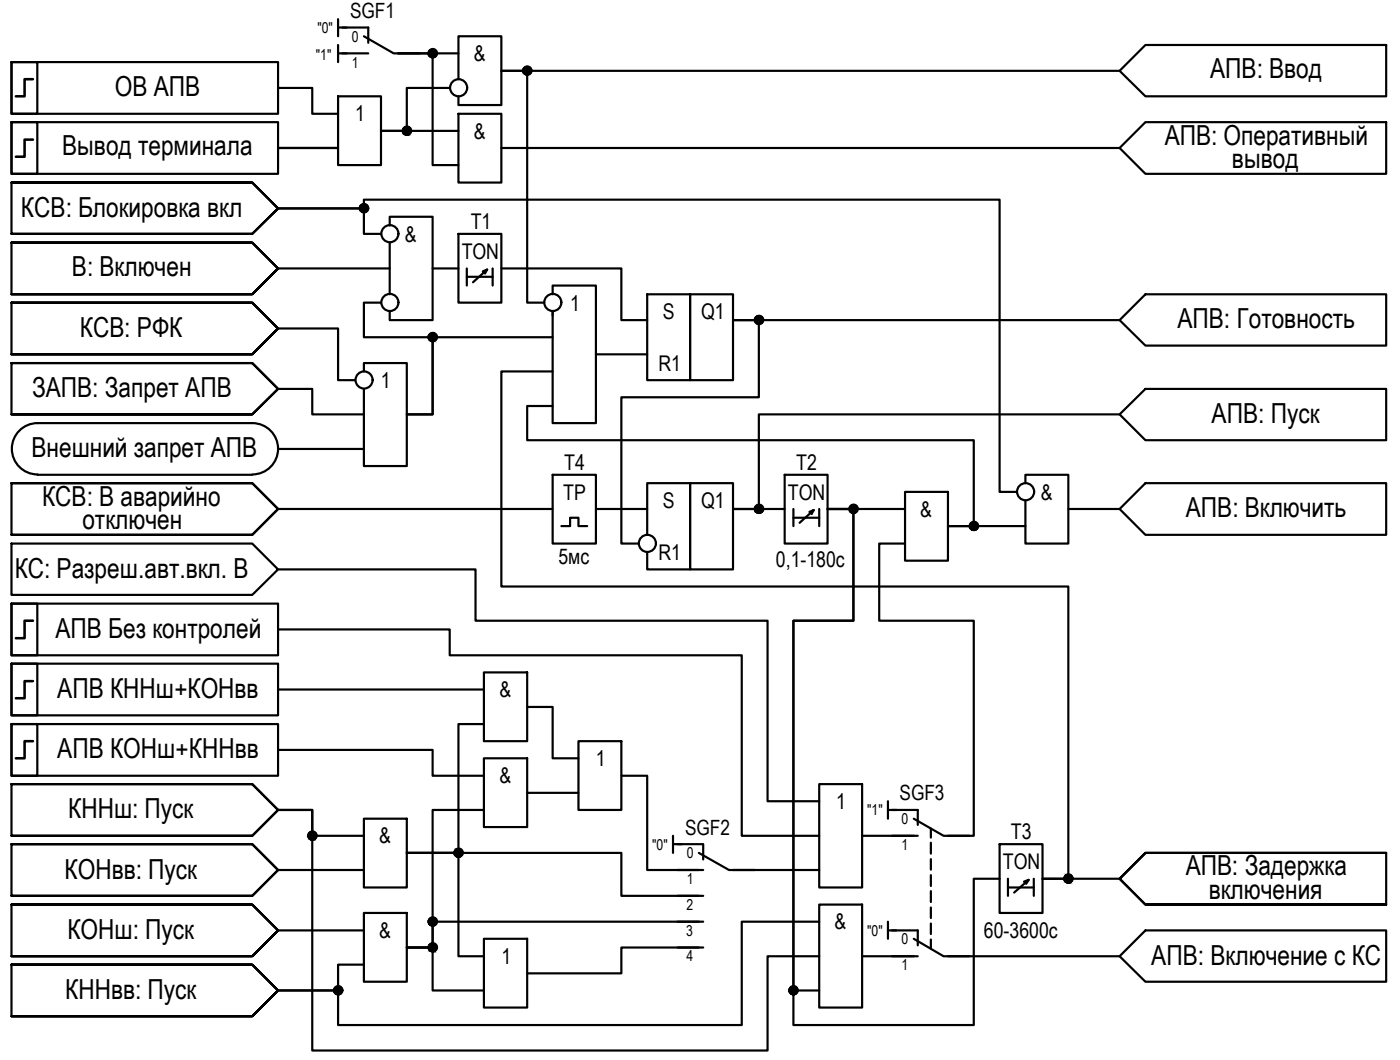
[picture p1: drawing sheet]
<svg xmlns="http://www.w3.org/2000/svg" width="163mm" height="123mm" viewBox="0 0 163 123" stroke-linecap="round" stroke-linejoin="round" font-family="sans-serif">
<!-- layer: 0 -->
<g fill="none" stroke="#000" stroke-width=".25">
<path d="M1.3 7.2h3v6h-3zM1.3 7.2h31.1v6h-31.1zM1.3 14.2h3v6h-3zM1.3 14.2h31.1v6h-31.1zM32.4 10.2h3.9v3h3.1M39.4 17.2h-7h7M39.4 11.2h4.9v8h-4.9zM39.4 2.2v2M39.4 5.2v2M39.4 3.2h1M39.4 6.2h1M52.3 10.2h-4.9v5h-3.1h9.1"/>
<path d="M53.4 13.2h5v8h-5zM53.4 9.2v-5h5v8h-5v-1M53.4 6.2h-7.1h4.1v13h3M58.4 17.2h71.9M130.3 8.2h-71.9h3v27h2M133.3 5.2h28.1v6h-28.1l-3-3zM133.3 14.2h28.1v6h-28.1l-3-3zM1.3 28.2v6h28.1l3-3-3-3h-28.1h28.1l3 3-3 3h-28.1M1.3 35.2v6h28.1l3-3-3-3h-28.1h28.1l3 3-3 3h-28.1M1.3 21.2v6h28.1l3-3-3-3h-28.1h28.1l3 3-3 3h-28.1M32.4 38.2h7v6h1.9M32.4 31.2h13"/>
<path d="M44.3 27.2h-1.9v-3h-10h10v-1h74v34h1.9M44.3 35.2h-1.9v4h8v9h-3h3v-9h13.9M45.4 26.2v-1h5v12h-5v-1M45.4 28.2v6M50.4 31.2h3M53.4 27.2h5v8h-5zM54.3 31.2v2M54.3 32.2h3M56.2 31.6l.5-.2-1.6 1.4M56.7 31.4l-.2 .4M57.3 31.2v2M58.4 31.2h13.9v6h3"/>
<path d="M64.3 34.2v-1h5.1v16h-5.1v-13v.5M75.3 34.2h5v10h-5zM80.3 34.2h5v10h-5zM130.3 37.2h-45h3v9h-16v17h2.1M130.3 37.2l3-3h28.1v6h-28.1zM1.3 42.2v6h28.1l3-3-3-3h-28.1h28.1l3 3-3 3h-28.1M1.3 56.2v6h28.1l3-3-3-3h-28.1h28.1l3 3-3 3h-28.1M4.3 55.2h25.1M4.4 55.2a2.98 2.98 0 0 1-3-3 2.98 2.98 0 0 1 2.9-3h25.1a2.98 2.98 0 0 1 3 3 2.98 2.98 0 0 1-3 3M32.4 45.2h3.9v3h6.1M32.4 59.2h31.9M32.4 52.2h10"/>
<path d="M42.4 43.2v-1h5v12h-5v-9M64.3 47.2h-2.9v4h52v10h-3.1h9.1M64.3 43.2h-5.9v25h66v34h-3h8.9M64.3 55.2h5.1v8h-5.1zM69.4 59.2h5.9M69.4 41.2h5.9M80.3 56.2h5v10h-5zM91.3 55.2h5v8h-5zM92.4 59.2v2M94.2 59.5l.5-.2-1.6 1.5M94.7 59.3l-.2 .5M95.4 59.2v2"/>
<path d="M96.3 59.2h3v13h-6.9v43h3M96.3 59.2h3v13h-6.9v47h21v-17h3M96.3 59.2h9.1M105.4 57.2h4.9v8h-4.9zM119.4 56.2v-1h5v8h-5v-5M124.4 59.2h5.9M130.3 48.2l3-3h28.1v6h-28.1zM130.3 48.2h-42v11h-3h6M133.3 56.2h28.1v6h-28.1l-3-3zM1.3 70.2h3v6h-3zM1.3 77.2h3v6h-3zM1.3 63.2h28.1l3 3-3 3h-28.1z"/>
<path d="M1.3 70.2h31.1v6h-31.1zM1.3 77.2h31.1v6h-31.1zM32.4 73.2h19.9v3h34v21h9.1M32.4 66.2h23v6h33.9v21h6.1M56.3 78.2h5.1v8h-5.1zM65.3 61.2h1.1v-1h.9v1h1.1M75.3 62.2v-6h5v10h-5v-2M92.4 60.2h3M105.4 63.2h-3.1v9h11.1v25h-3.1M1.3 98.2v6h28.1l3-3-3-3h-28.1h28.1l3 3-3 3h-28.1M1.3 84.2h3v6h-3zM1.3 91.2v6h28.1l3-3-3-3h-28.1h28.1l3 3-3 3h-28.1"/>
<path d="M1.3 84.2h31.1v6h-31.1zM32.4 87.2h18v3h5.9M32.4 80.2h23.9M42.4 95.2h5v8h-5zM42.4 97.2h-6.1v-3h-3.9h3.9v28h53v-11h6.1M47.4 99.2h6v12h2.9M47.4 99.2h24.9v5h9M56.3 84.2h-2.9v15h-6M56.3 88.2h5.1v8h-5.1zM56.3 94.2h-5.9v16h-3M61.4 82.2h2.9v6h3M61.4 92.2h5.9"/>
<path d="M67.3 86.2h5v8h-5zM72.3 90.2h3v11h6M78.3 97.2v2M78.3 98.2h1.1M95.4 91.2h5v12h-5zM100.4 97.2h6M103.4 93.2v2M103.4 94.2h.9M108.4 96.4v1M108.4 98v1.3M108.4 99.9v1.3M116.4 98.2h5v8h-5z"/>
<path d="M161.4 99.2h-28.1l-3 3 3 3h28.1v-6h-28.1l-3 3 3 3h28.1M1.3 105.2v6h28.1l3-3-3-3h-28.1h28.1l3 3-3 3h-28.1M1.3 112.2v6h28.1l3-3-3-3h-28.1h28.1l3 3-3 3h-28.1M32.4 101.2h10M32.4 108.2h10M42.4 106.2h5v8h-5zM47.4 110.2h3v5h5.9M56.3 109.2h5.1v8h-5.1zM78.9 104.2h3M78.9 107.2h3M78.9 110.2h3M81.3 110.2h-9v3h-10.9"/>
<path d="M81.3 107.2h-30.9v3h-3M85.3 101.2h10.1M95.4 107.2h-9.1v12h-46.9v-4h-7h7v-3h3M95.4 105.2h5v12h-5zM100.4 111.2h6M103.4 108.2h.9M103.4 107.2v2M108.4 101.8v1.3M108.4 103.7v1.2M108.4 105.6v1.2M108.4 107.4v1.3M108.4 109.3v1"/>
<path d="M110.3 111.2h20M117.3 102.2v2M117.3 103.2h3M119.2 102.6l.5-.3-1.6 1.5M119.7 102.3l-.3 .5M120.3 102.2v2M133.3 108.2h28.1v6h-28.1l-3-3z"/>
<circle cx="47.4" cy="15.2" r=".49"/>
<circle cx="50.4" cy="6.2" r=".49"/>
<circle cx="53.4" cy="10.2" r=".99"/>
<circle cx="61.4" cy="8.2" r=".49"/>
<circle cx="42.4" cy="24.2" r=".49"/>
<circle cx="45.4" cy="35.2" r=".99"/>
<circle cx="45.4" cy="27.2" r=".99"/>
<circle cx="50.4" cy="39.2" r=".49"/>
<circle cx="64.4" cy="35.2" r=".99"/>
<circle cx="88.4" cy="37.2" r=".49"/>
<circle cx="42.4" cy="44.2" r=".99"/>
<circle cx="88.4" cy="59.2" r=".49"/>
<circle cx="99.4" cy="59.2" r=".49"/>
<circle cx="119.4" cy="57.2" r=".99"/>
<circle cx="75.4" cy="63.2" r=".99"/>
<circle cx="113.4" cy="61.2" r=".49"/>
<circle cx="36.4" cy="97.2" r=".49"/>
<circle cx="53.4" cy="99.2" r=".49"/>
<circle cx="39.4" cy="115.2" r=".49"/>
<circle cx="50.4" cy="110.2" r=".49"/>
<circle cx="50.4" cy="107.2" r=".49"/>
<circle cx="92.4" cy="115.2" r=".49"/>
<circle cx="124.4" cy="102.2" r=".49"/>
</g>
<g fill="#000" stroke="#000" stroke-width=".12">
<path d="M46.9 15h.9zM47.2 15.7h.3zM47.3 14.7h.1zM50.1 5.8h.6zM50.2 5.7h.3zM50.2 6.7h.3zM50.3 5.7h.1zM61.2 8.7h.3zM61.3 7.7h.1zM42.2 24.7h.3zM42.2 23.7h.3zM42.3 23.7h.1z"/>
<path d="M50 39.6h.7zM50.2 39.7h.3zM50.3 38.7h.1zM88.2 37.7h.3zM88.3 36.7h.1zM88.2 59.7h.3zM88.3 58.7h.1zM99 59.5h.7zM99.3 58.7h.1zM113 61.6h.7zM113 60.9h.7zM113.2 61.7h.3z"/>
<path d="M113.3 60.7h.1zM36.2 97.7h.3zM36.3 96.7h.1zM53.2 99.7h.3zM53.3 98.7h.1zM39.2 115.7h.3zM39.3 114.7h.1zM49.9 107.5h.9zM50.2 110.7h.3zM50.2 106.7h.3zM50.2 107.7h.3zM50.3 109.7h.1z"/>
<path d="M50.3 106.7h.1zM92.2 115.7h.3zM92.3 114.7h.1zM124.2 102.7h.2zM124.3 101.7h.1z"/>
<path d="M47.2 15.7h.2zM47.3 15.7h.1z"/>
<path d="M47.3 14.7h.2zM47.2 14.7h.3z"/>
<path d="M47.2 14.7l.3 .1zM47.2 14.7l.3 .1z"/>
<path d="M47.2 14.8h.4zM47.1 14.8h.5z"/>
<path d="M47.2 15.7h.3zM47.2 15.7h.3z"/>
<path d="M47.1 14.8h.5zM47.1 14.8h.5z"/>
<path d="M47.1 15.7h.5zM47.1 15.7h.4z"/>
<path d="M47.1 14.8h.6zM47.1 14.8h.6z"/>
<path d="M47.1 15.6h.5zM47.1 15.6l.5 .1z"/>
<path d="M47.1 14.8h.6zM47 14.8h.7z"/>
<path d="M47.1 15.6h.6zM47.1 15.6h.5z"/>
<path d="M47 14.8l.7 .1zM47 14.8l.7 .1z"/>
<path d="M47 14.9h.7zM47 14.9h.7z"/>
<path d="M47 15.6h.7zM47 15.6h.7z"/>
<path d="M47 15.6h.7zM47 15.6h.7z"/>
<path d="M47 14.9l.8 .1zM47 14.9l.8 .1zM46.9 15h.9z"/>
<path d="M47 15.5h.7zM47 15.5l.7 .1z"/>
<path d="M46.9 15l.9 .1v-.1zM46.9 15l.9 .1h-.9z"/>
<path d="M46.9 15.4l.9 .1zM46.9 15.4l.9 .1z"/>
<path d="M46.9 15.5h.9zM46.9 15.5h.8z"/>
<path d="M46.9 15.1h.9zM46.9 15.1h.9z"/>
<path d="M46.9 15.1h.9zM46.9 15.1h.9z"/>
<path d="M46.8 15.1l1.1 .1zM46.8 15.1l1.1 .1z"/>
<path d="M46.8 15.3l1 .1zM46.8 15.3l1 .1z"/>
<path d="M46.9 15.4h.9zM46.9 15.4h.9z"/>
<path d="M46.9 15.4h.9zM46.9 15.4h.9z"/>
<path d="M46.8 15.2h1.1zM46.8 15.2h1.1z"/>
<path d="M46.8 15.2l1.1 .1zM46.8 15.2l1.1 .1z"/>
<path d="M46.8 15.3h1.1zM46.8 15.3h1z"/>
<path d="M50.2 6.7h.2zM50.3 6.7h.1z"/>
<path d="M50.3 5.7h.2zM50.2 5.7h.3zM50.2 5.7h.3z"/>
<path d="M50.2 5.7l.4 .1zM50.2 5.7l.4 .1z"/>
<path d="M50.2 6.7h.3zM50.2 6.7h.3z"/>
<path d="M50.1 5.8h.5zM50.1 5.8h.5z"/>
<path d="M50.1 6.7h.5zM50.1 6.7h.4z"/>
<path d="M50.1 5.8h.6zM50.1 5.8h.6zM50 5.8h.7z"/>
<path d="M50.1 6.7h.5zM50.1 6.7h.5z"/>
<path d="M50 5.8l.7 .1zM50 5.8l.7 .1z"/>
<path d="M50 6.6h.7zM50 6.6h.7z"/>
<path d="M50.1 6.6h.6zM50.1 6.6l.5 .1z"/>
<path d="M50 5.9h.7zM50 5.9h.7z"/>
<path d="M50 6.5h.7zM50 6.5l.7 .1z"/>
<path d="M49.9 5.9l.9 .1zM49.9 5.9l.9 .1z"/>
<path d="M49.9 6.5h.8zM49.9 6.5h.8z"/>
<path d="M49.9 6h.9zM49.9 6h.9z"/>
<path d="M49.9 6h.9zM49.9 6h.9z"/>
<path d="M49.9 6.5h.9zM49.9 6.5h.9z"/>
<path d="M49.9 6.5h.9zM49.9 6.5h.8z"/>
<path d="M49.9 6l.9 .1zM49.9 6.1h.9z"/>
<path d="M49.9 6.1h.9zM49.9 6.1h.9z"/>
<path d="M49.9 6.1l.9 .1zM49.9 6.1l.9 .1z"/>
<path d="M49.9 6.2h1zM49.9 6.2h1z"/>
<path d="M49.9 6.3h.9zM49.9 6.3h.9h-.9z"/>
<path d="M49.9 6.3l.9 .1zM49.9 6.3l.9 .1z"/>
<path d="M49.9 6.4h.9zM49.9 6.4h.9z"/>
<path d="M49.9 6.4h.9zM49.9 6.4l.9 .1z"/>
<path d="M49.9 6.2h1zM49.9 6.2l.9 .1z"/>
<path d="M61.2 8.7h.2zM61.3 8.7h.1z"/>
<path d="M61.3 7.7h.2zM61.2 7.7h.3z"/>
<path d="M61.2 7.7h.3zM61.2 7.7h.3z"/>
<path d="M61.2 7.7l.3 .1zM61.2 7.7l.3 .1z"/>
<path d="M61.2 8.7h.3zM61.2 8.7h.3z"/>
<path d="M61.2 7.8h.4zM61.1 7.8h.5z"/>
<path d="M61.2 8.7h.3zM61.2 8.7h.3z"/>
<path d="M61.1 7.8h.5zM61.1 7.8h.5z"/>
<path d="M61.1 8.7h.5zM61.1 8.7h.4z"/>
<path d="M61.1 7.8l.6 .1zM61.1 7.8l.6 .1z"/>
<path d="M61.1 8.6h.5zM61.1 8.6l.5 .1z"/>
<path d="M61 7.9h.7zM61 7.9h.7z"/>
<path d="M61 8.6h.7zM61 8.6h.6z"/>
<path d="M61 7.9h.7zM61 7.9h.7z"/>
<path d="M61 8.6h.7zM61 8.6h.7z"/>
<path d="M60.9 7.9h.8zM60.9 7.9h.8z"/>
<path d="M60.9 7.9l.9 .1zM60.9 7.9l.9 .1z"/>
<path d="M60.9 8.5h.8zM60.9 8.5h.8z"/>
<path d="M60.9 8.5h.8zM60.9 8.5l.8 .1z"/>
<path d="M60.9 8h.9zM60.9 8h.9z"/>
<path d="M60.9 8.5h.9zM60.9 8.5h.8z"/>
<path d="M60.9 8l.9 .1zM60.9 8l.9 .1z"/>
<path d="M60.9 8.1h.9zM60.9 8.1h.9z"/>
<path d="M60.9 8.1l.9 .1zM60.9 8.1l.9 .1z"/>
<path d="M60.9 8.2h.9zM60.9 8.2h.9h-.9z"/>
<path d="M60.9 8.2l.9 .1zM60.9 8.2l.9 .1z"/>
<path d="M60.9 8.3h.9zM60.9 8.3h.9z"/>
<path d="M60.9 8.3l.9 .1zM60.9 8.3l.9 .1z"/>
<path d="M60.9 8.4h.9zM60.9 8.4h.9z"/>
<path d="M60.9 8.4h.9zM60.9 8.4l.9 .1z"/>
<path d="M42.2 24.7h.2zM42.3 24.7h.1z"/>
<path d="M42.3 23.7h.2zM42.2 23.7h.3zM42.2 23.7h.3z"/>
<path d="M42.2 23.7l.4 .1zM42.2 23.7l.4 .1z"/>
<path d="M42.1 23.8h.5zM42.1 23.8h.5z"/>
<path d="M42.1 24.7h.5zM42.1 24.7h.4zM42.2 24.7h.3z"/>
<path d="M42.1 23.8h.6zM42.1 23.8h.6z"/>
<path d="M42.1 24.7h.5zM42.1 24.7h.5z"/>
<path d="M42.1 23.8l.6 .1zM42.1 23.8l.6 .1z"/>
<path d="M42 23.9h.7zM42 23.9h.7z"/>
<path d="M42 24.6h.7zM42 24.6h.7z"/>
<path d="M42.1 24.6h.6zM42.1 24.6l.5 .1z"/>
<path d="M42 23.9h.7zM42 23.9h.7z"/>
<path d="M42 24.6h.7zM42 24.6h.7z"/>
<path d="M41.9 23.9h.9zM41.9 23.9h.9z"/>
<path d="M41.9 24.5h.8zM41.9 24.5l.8 .1z"/>
<path d="M41.9 23.9l.9 .1zM41.9 24h.9z"/>
<path d="M41.9 24h.9zM41.9 24h.9z"/>
<path d="M41.9 24.5h.9zM41.9 24.5h.9z"/>
<path d="M41.9 24.5h.9zM41.9 24.5h.8z"/>
<path d="M41.9 24l.9 .1zM41.9 24l.9 .1z"/>
<path d="M41.9 24.1h.9zM41.9 24.1h.9z"/>
<path d="M41.9 24.1l.9 .1zM41.9 24.1l.9 .1z"/>
<path d="M41.9 24.2h1h-.1zM41.9 24.2h1h-1z"/>
<path d="M41.9 24.3h.9zM41.9 24.3h.9z"/>
<path d="M41.9 24.3l.9 .1zM41.9 24.3l.9 .1z"/>
<path d="M41.9 24.4h.9zM41.9 24.4h.9z"/>
<path d="M41.9 24.4h.9zM41.9 24.4l.9 .1z"/>
<path d="M41.9 24.2h1zM41.9 24.2l.9 .1z"/>
<path d="M50.2 39.7h.2zM50.3 39.7h.1z"/>
<path d="M50.3 38.7h.2zM50.2 38.7h.3z"/>
<path d="M50.2 38.7l.3 .1zM50.2 38.8h.3z"/>
<path d="M50.2 38.8h.4zM50.1 38.8h.5z"/>
<path d="M50.1 38.8h.5zM50.1 38.8h.5z"/>
<path d="M50.1 39.7h.5zM50.1 39.7h.4zM50.2 39.7h.3z"/>
<path d="M50.1 38.8h.6zM50.1 38.8h.6z"/>
<path d="M50.1 39.7h.5zM50.1 39.7h.5z"/>
<path d="M50.1 38.8h.6zM50.1 38.8h.6z"/>
<path d="M50 38.8l.7 .1zM50 38.8l.7 .1z"/>
<path d="M50.1 39.6h.6zM50.1 39.6l.5 .1z"/>
<path d="M50 38.9h.7zM50 38.9h.7z"/>
<path d="M50 39.6h.7zM50 39.6h.7zM50 39.6h.7z"/>
<path d="M49.9 39.5h.8zM49.9 39.5l.8 .1z"/>
<path d="M49.9 38.9h.9zM49.9 38.9h.9z"/>
<path d="M49.9 38.9l.9 .1zM49.9 38.9l.9 .1z"/>
<path d="M49.9 39h.9zM49.9 39h.9z"/>
<path d="M49.9 39.4l.9 .1zM49.9 39.4l.9 .1z"/>
<path d="M49.9 39.5h.9zM49.9 39.5h.8z"/>
<path d="M49.9 39l.9 .1zM49.9 39.1h.9z"/>
<path d="M49.9 39.1h.9zM49.9 39.1h.9h-.9z"/>
<path d="M49.9 39.1l.9 .1zM49.9 39.1l.9 .1z"/>
<path d="M49.9 39.2h1zM49.9 39.2h1z"/>
<path d="M49.9 39.3h.9zM49.9 39.3h.9z"/>
<path d="M49.9 39.3l.9 .1zM49.9 39.3l.9 .1z"/>
<path d="M49.9 39.4h.9zM49.9 39.4h.9z"/>
<path d="M49.9 39.4h.9zM49.9 39.4h.9z"/>
<path d="M49.9 39.2h1zM49.9 39.2l.9 .1z"/>
<path d="M88.2 37.7h.2zM88.3 37.7h.1z"/>
<path d="M88.3 36.7h.2zM88.2 36.7h.3z"/>
<path d="M88.2 36.7h.3zM88.2 36.7h.3z"/>
<path d="M88.2 36.7l.3 .1zM88.2 36.7l.3 .1z"/>
<path d="M88.2 37.7h.3zM88.2 37.7h.3z"/>
<path d="M88.2 36.8h.4zM88.1 36.8h.5z"/>
<path d="M88.2 37.7h.3zM88.2 37.7h.3z"/>
<path d="M88.1 36.8h.5zM88.1 36.8h.5z"/>
<path d="M88.1 37.7h.5zM88.1 37.7h.4z"/>
<path d="M88.1 36.8l.6 .1zM88.1 36.8l.6 .1z"/>
<path d="M88.1 37.6h.5zM88.1 37.6l.5 .1z"/>
<path d="M88 36.9h.7zM88 36.9h.7z"/>
<path d="M88 37.6h.7zM88 37.6h.6z"/>
<path d="M88 36.9h.8zM88 36.9h.8z"/>
<path d="M88 37.6h.7zM88 37.6h.7z"/>
<path d="M88 36.9h.8zM88 36.9h.8z"/>
<path d="M87.9 36.9l.9 .1zM87.9 36.9l.9 .1z"/>
<path d="M87.9 37.5h.9zM87.9 37.5h.9z"/>
<path d="M88 37.5h.8zM88 37.5l.7 .1z"/>
<path d="M87.9 37h.9zM87.9 37h.9z"/>
<path d="M87.9 37l.9 .1zM87.9 37l.9 .1z"/>
<path d="M87.9 37.4l.9 .1zM87.9 37.4l.9 .1z"/>
<path d="M87.9 37.5h.9zM87.9 37.5h.9z"/>
<path d="M87.9 37.1h.9zM87.9 37.1h.9z"/>
<path d="M87.9 37.1l.9 .1zM87.9 37.1l.9 .1z"/>
<path d="M87.9 37.2h.9zM87.9 37.2h.9h-.9z"/>
<path d="M87.9 37.2l.9 .1zM87.9 37.2l.9 .1z"/>
<path d="M87.9 37.3h.9zM87.9 37.3h.9z"/>
<path d="M87.9 37.3l.9 .1zM87.9 37.3l.9 .1z"/>
<path d="M87.9 37.4h.9zM87.9 37.4h.9z"/>
<path d="M88.2 59.7h.2zM88.3 59.7h.1z"/>
<path d="M88.3 58.7h.2zM88.2 58.7h.3z"/>
<path d="M88.2 58.7h.3zM88.2 58.7h.3z"/>
<path d="M88.2 58.7l.3 .1zM88.2 58.7l.3 .1z"/>
<path d="M88.2 59.7h.3zM88.2 59.7h.3z"/>
<path d="M88.2 59.7h.3zM88.2 59.7h.3z"/>
<path d="M88.2 58.8h.4zM88.1 58.8h.5z"/>
<path d="M88.1 58.8h.5zM88.1 58.8h.5z"/>
<path d="M88.1 59.6h.5zM88.1 59.6h.5z"/>
<path d="M88.1 59.6h.5zM88.1 59.6l.4 .1z"/>
<path d="M88.1 58.8h.6zM88 58.8h.7z"/>
<path d="M88 58.8l.7 .1zM88 58.8l.7 .1z"/>
<path d="M88 59.6h.7zM88 59.6h.6z"/>
<path d="M88 58.9h.8zM88 58.9h.8z"/>
<path d="M88 59.5h.7zM88 59.5l.7 .1z"/>
<path d="M88 58.9l.8 .1zM88 58.9l.8 .1z"/>
<path d="M87.9 59h.9zM87.9 59h.9z"/>
<path d="M87.9 59.5h.9zM87.9 59.5h.9z"/>
<path d="M88 59.5h.8zM88 59.5h.7z"/>
<path d="M87.9 59h.9zM87.9 59h.9z"/>
<path d="M87.9 59l.9 .1zM87.9 59l.9 .1z"/>
<path d="M87.9 59.4l.9 .1zM87.9 59.4l.9 .1z"/>
<path d="M87.9 59.5h.9zM87.9 59.5h.9z"/>
<path d="M87.9 59.1h.9zM87.9 59.1h.9z"/>
<path d="M87.9 59.1l.9 .1zM87.9 59.1l.9 .1z"/>
<path d="M87.9 59.2h.9zM87.9 59.2h.9z"/>
<path d="M87.9 59.2l.9 .1zM87.9 59.2l.9 .1z"/>
<path d="M87.9 59.3h.9zM87.9 59.3h.9z"/>
<path d="M87.9 59.3l.9 .1v-.1zM87.9 59.3l.9 .1h-.9z"/>
<path d="M87.9 59.4h.9zM87.9 59.4h.9z"/>
<path d="M99.3 59.7h.1zM99.3 59.7h.1zM99.3 59.7h.2z"/>
<path d="M99.3 58.7h.2zM99.3 58.7h.2z"/>
<path d="M99.3 58.7h.2zM99.2 58.7h.3z"/>
<path d="M99.2 58.7l.4 .1zM99.2 58.7l.4 .1z"/>
<path d="M99.2 59.7h.3zM99.2 59.7h.3z"/>
<path d="M99.1 58.8h.5zM99.1 58.8h.5z"/>
<path d="M99.1 59.7h.5zM99.1 59.7h.4z"/>
<path d="M99.1 58.8h.5zM99.1 58.8h.5z"/>
<path d="M99.1 59.6h.5zM99.1 59.6l.5 .1z"/>
<path d="M99 58.8h.7zM99 58.8h.7z"/>
<path d="M99 59.6h.6zM99 59.6h.6z"/>
<path d="M99 58.8l.7 .1zM99 58.8l.7 .1z"/>
<path d="M99 59.6h.7zM99 59.6h.6z"/>
<path d="M99 58.9h.7zM99 58.9h.7z"/>
<path d="M99 58.9l.8 .1zM99 58.9l.8 .1z"/>
<path d="M99 59.5h.7zM99 59.5l.7 .1z"/>
<path d="M98.9 59h.9zM98.9 59h.9z"/>
<path d="M98.9 59.5h.9zM98.9 59.5h.8zM99 59.5h.7z"/>
<path d="M98.9 59h.9zM98.9 59h.9z"/>
<path d="M98.9 59l.9 .1zM98.9 59l.9 .1z"/>
<path d="M98.9 59.1h.9zM98.9 59.1h.9z"/>
<path d="M98.9 59.4h.9zM98.9 59.4h.9z"/>
<path d="M98.9 59.4l.9 .1zM98.9 59.4l.9 .1z"/>
<path d="M98.9 59.5h.9zM98.9 59.5h.9z"/>
<path d="M98.9 59.1l.9 .1zM98.9 59.1l.9 .1z"/>
<path d="M98.8 59.2h1zM98.8 59.2h1z"/>
<path d="M98.8 59.2l1 .1zM98.8 59.2l1 .1z"/>
<path d="M98.8 59.3h1zM98.8 59.3h1z"/>
<path d="M98.9 59.3l.9 .1v-.1zM98.9 59.3l.9 .1h-.9z"/>
<path d="M113.2 61.7h.2zM113.3 61.7h.1z"/>
<path d="M113.3 60.7h.2zM113.2 60.7h.3z"/>
<path d="M113.2 60.7h.3zM113.2 60.7h.3z"/>
<path d="M113.2 60.7l.4 .1zM113.2 60.7l.4 .1z"/>
<path d="M113.2 61.7h.3zM113.2 61.7h.3z"/>
<path d="M113.1 60.8h.5zM113.1 60.8h.5z"/>
<path d="M113.1 61.7h.5zM113.1 61.7h.4z"/>
<path d="M113.1 60.8h.5zM113.1 60.8h.5z"/>
<path d="M113.1 61.7h.5zM113.1 61.7h.5z"/>
<path d="M113.1 60.8l.6 .1zM113.1 60.8l.6 .1zM113 60.9h.7z"/>
<path d="M113.1 61.6h.5zM113.1 61.6l.5 .1z"/>
<path d="M113 60.9h.7zM113 60.9h.7z"/>
<path d="M113 61.6h.7zM113 61.6h.6z"/>
<path d="M113 60.9h.8zM113 60.9h.8z"/>
<path d="M113 61.5h.7zM113 61.5l.7 .1zM113 61.6h.7z"/>
<path d="M112.9 60.9l.9 .1zM112.9 60.9l.9 .1z"/>
<path d="M112.9 61h.9zM112.9 61h.9z"/>
<path d="M112.9 61.5h.9zM112.9 61.5h.9z"/>
<path d="M112.9 61.5h.9zM112.9 61.5h.8z"/>
<path d="M112.9 61l.9 .1zM112.9 61l.9 .1z"/>
<path d="M112.9 61.1h.9zM112.9 61.1h.9z"/>
<path d="M112.8 61.1l1.1 .1zM112.8 61.1l1.1 .1z"/>
<path d="M112.8 61.3l1 .1zM112.8 61.3l1 .1z"/>
<path d="M112.9 61.4h.9zM112.9 61.4h.9z"/>
<path d="M112.9 61.4h.9zM112.9 61.4l.9 .1z"/>
<path d="M112.8 61.2h1.1zM112.8 61.2h1.1z"/>
<path d="M112.8 61.2l1.1 .1v-.1zM112.8 61.2l1.1 .1h-1.1z"/>
<path d="M112.8 61.3h1.1zM112.8 61.3h1z"/>
<path d="M36.3 96.7h.2zM36.2 96.7h.3z"/>
<path d="M36.3 97.7h.1zM36.2 97.7h.2z"/>
<path d="M36.2 96.7l.3 .1zM36.2 96.8h.3z"/>
<path d="M36.2 96.8h.4zM36.1 96.8h.5z"/>
<path d="M36.2 97.7h.3zM36.2 97.7h.3z"/>
<path d="M36.1 96.8h.5zM36.1 96.8h.5z"/>
<path d="M36.1 97.7h.5zM36.1 97.7h.4z"/>
<path d="M36.1 96.8h.5zM36.1 96.8h.5z"/>
<path d="M36.1 97.6h.5zM36.1 97.6l.5 .1z"/>
<path d="M36.1 96.8h.6zM36.1 96.8h.6z"/>
<path d="M36.1 97.6h.5zM36.1 97.6h.5z"/>
<path d="M36 96.8l.7 .1zM36 96.8l.7 .1z"/>
<path d="M36 97.6h.7zM36 97.6h.6z"/>
<path d="M36 96.9h.7zM36 96.9h.7z"/>
<path d="M36 96.9h.8zM35.9 96.9h.9z"/>
<path d="M36 97.5l.7 .1zM36 97.5l.7 .1z"/>
<path d="M36 97.6h.7zM36 97.6h.7z"/>
<path d="M35.9 96.9l.9 .1zM35.9 96.9l.9 .1z"/>
<path d="M35.9 97h.9zM35.9 97h.9z"/>
<path d="M35.9 97.4l.9 .1zM35.9 97.4l.9 .1z"/>
<path d="M35.9 97.5h.9zM35.9 97.5h.8z"/>
<path d="M35.9 97l.9 .1v-.1zM35.9 97l.9 .1h-.9z"/>
<path d="M35.9 97.1h1zM35.9 97.1h1z"/>
<path d="M35.9 97.4h.9zM35.9 97.4h.9z"/>
<path d="M35.9 97.4h.9zM35.9 97.4h.9z"/>
<path d="M35.8 97.1l1.1 .1zM35.8 97.1l1.1 .1z"/>
<path d="M35.8 97.2h1.1zM35.8 97.2h1.1z"/>
<path d="M35.8 97.2l1.1 .1zM35.8 97.2l1.1 .1z"/>
<path d="M35.8 97.3h1.1zM35.8 97.3h1.1z"/>
<path d="M35.8 97.3h1.1zM35.8 97.3l1 .1z"/>
<path d="M53.2 99.7h.2zM53.3 99.7h.1z"/>
<path d="M53.3 98.7h.2zM53.3 98.7h.2z"/>
<path d="M53.2 98.7h.3zM53.2 98.7h.3z"/>
<path d="M53.2 98.7h.4zM53.2 98.7h.4z"/>
<path d="M53.2 99.7h.3zM53.2 99.7h.3z"/>
<path d="M53.2 98.7l.4 .1zM53.2 98.7l.4 .1z"/>
<path d="M53.1 98.8h.5zM53.1 98.8h.5z"/>
<path d="M53.1 99.6l.5 .1zM53.1 99.6l.5 .1z"/>
<path d="M53.2 99.7h.4zM53.2 99.7h.3z"/>
<path d="M53.1 98.8h.6zM53 98.8h.7z"/>
<path d="M53.1 99.6h.5zM53.1 99.6h.5z"/>
<path d="M53 98.8l.7 .1zM53 98.8l.7 .1z"/>
<path d="M53 99.6h.7zM53 99.6h.6z"/>
<path d="M53 98.9h.7zM53 98.9h.7z"/>
<path d="M53 99.6h.7zM53 99.6h.7z"/>
<path d="M52.9 98.9l.9 .1zM52.9 98.9l.9 .1z"/>
<path d="M52.9 99.5h.8zM52.9 99.5h.9z"/>
<path d="M52.9 99.5h.8zM52.9 99.5l.8 .1z"/>
<path d="M52.9 99h.9zM52.9 99h.9z"/>
<path d="M52.9 99h.9zM52.9 99h.9z"/>
<path d="M52.9 99.5h.9zM52.9 99.5h.9z"/>
<path d="M52.9 99l.9 .1zM52.9 99l.9 .1z"/>
<path d="M52.9 99.1h.9zM52.9 99.1h.9z"/>
<path d="M52.9 99.1l.9 .1zM52.9 99.1l.9 .1z"/>
<path d="M52.9 99.2h.9zM52.9 99.2h.9z"/>
<path d="M52.9 99.2l.9 .1zM52.9 99.2l.9 .1z"/>
<path d="M52.9 99.3h.9zM52.9 99.3h.9z"/>
<path d="M52.9 99.3h.9zM52.9 99.3h.9z"/>
<path d="M52.9 99.3l.9 .1v-.1zM52.9 99.3l.9 .1h-.9z"/>
<path d="M52.9 99.4h.9zM52.9 99.4l.9 .1z"/>
<path d="M39.2 115.7h.2zM39.3 115.7h.1z"/>
<path d="M39.3 114.7l.2 .1zM39.3 114.7l.2 .1z"/>
<path d="M39.2 114.8h.3zM39.2 114.8h.3z"/>
<path d="M39.2 114.8h.4zM39.1 114.8h.5z"/>
<path d="M39.2 115.7h.3zM39.2 115.7h.3z"/>
<path d="M39.1 114.8h.5zM39.1 114.8h.5z"/>
<path d="M39.1 115.7h.5zM39.1 115.7h.4z"/>
<path d="M39.1 114.8h.5zM39.1 114.8h.5z"/>
<path d="M39.1 115.6h.5zM39.1 115.6l.5 .1z"/>
<path d="M39.1 114.8h.6zM39.1 114.8h.6z"/>
<path d="M39.1 115.6h.5zM39.1 115.6h.5z"/>
<path d="M39 114.8l.7 .1zM39 114.8l.7 .1z"/>
<path d="M39 114.9h.7zM39 114.9h.7z"/>
<path d="M39 115.6h.7zM39 115.6h.7z"/>
<path d="M39 115.6h.7zM39 115.6h.6z"/>
<path d="M39 114.9l.8 .1zM39 114.9l.8 .1z"/>
<path d="M39 115.5h.7zM39 115.5l.7 .1z"/>
<path d="M38.9 115h.9zM38.9 115h.9z"/>
<path d="M38.9 115h.9zM38.9 115h.9z"/>
<path d="M38.9 115.4l.9 .1zM38.9 115.4l.9 .1z"/>
<path d="M38.9 115.5h.9zM38.9 115.5h.8z"/>
<path d="M38.9 115l.9 .1zM38.9 115l.9 .1z"/>
<path d="M38.9 115.1h.9zM38.9 115.1h.9z"/>
<path d="M38.8 115.1l1.1 .1zM38.8 115.1l1.1 .1z"/>
<path d="M38.8 115.3h1zM38.8 115.3h1z"/>
<path d="M38.9 115.3l.9 .1zM38.9 115.3l.9 .1z"/>
<path d="M38.9 115.4h.9zM38.9 115.4h.9z"/>
<path d="M38.8 115.2h1.1zM38.8 115.2h1.1z"/>
<path d="M38.8 115.2l1.1 .1zM38.8 115.2l1.1 .1z"/>
<path d="M38.8 115.3h1.1zM38.8 115.3h1z"/>
<path d="M50.2 110.7h.2zM50.3 110.7h.1z"/>
<path d="M50.2 107.7h.2zM50.3 107.7h.1z"/>
<path d="M50.3 109.7h.2zM50.2 109.7h.3z"/>
<path d="M50.3 106.7h.2zM50.3 106.7h.2zM50.2 106.7h.3z"/>
<path d="M50.2 109.7l.3 .1zM50.2 109.8h.3z"/>
<path d="M50.2 109.8h.4zM50.1 109.8h.5z"/>
<path d="M50.2 106.7h.4zM50.1 106.7h.5z"/>
<path d="M50.2 107.7h.3zM50.2 107.7h.3z"/>
<path d="M50.1 109.8h.5zM50.1 109.8h.5z"/>
<path d="M50.1 110.7h.5zM50.1 110.7h.4zM50.2 110.7h.3z"/>
<path d="M50.1 106.7l.5 .1zM50.1 106.7l.5 .1z"/>
<path d="M50.1 107.7h.5zM50.1 107.7h.4z"/>
<path d="M50.1 109.8h.6zM50.1 109.8h.6z"/>
<path d="M50.1 110.6h.5zM50.1 110.6l.5 .1z"/>
<path d="M50.1 106.8h.6zM50.1 106.8h.6z"/>
<path d="M50.1 107.6h.5zM50.1 107.6l.5 .1z"/>
<path d="M50.1 109.8h.6zM50.1 109.8h.6z"/>
<path d="M50 109.8l.7 .1zM50 109.8l.7 .1z"/>
<path d="M50 110.6h.7zM50 110.6h.7z"/>
<path d="M50.1 110.6h.6zM50.1 110.6h.5z"/>
<path d="M50.1 106.8h.6zM50.1 106.8h.6z"/>
<path d="M50 106.8l.7 .1zM50 106.8l.7 .1z"/>
<path d="M50 107.6h.7zM50 107.6h.7z"/>
<path d="M50.1 107.6h.6zM50.1 107.6h.5z"/>
<path d="M50 109.9h.7zM50 109.9h.7z"/>
<path d="M50 110.6h.7zM50 110.6h.7z"/>
<path d="M50 106.9h.7zM50 106.9h.7z"/>
<path d="M50 107.6h.7zM50 107.6h.7z"/>
<path d="M49.9 109.9l.9 .1zM49.9 109.9l.9 .1z"/>
<path d="M49.9 110.5h.8zM49.9 110.5l.8 .1z"/>
<path d="M49.9 106.9l.9 .1zM49.9 106.9l.9 .1z"/>
<path d="M49.9 107.5h.8zM49.9 107.5l.8 .1z"/>
<path d="M49.9 110h.9zM49.9 110h.9z"/>
<path d="M49.9 110l.9 .1zM49.9 110l.9 .1z"/>
<path d="M49.9 110.4l.9 .1zM49.9 110.4l.9 .1z"/>
<path d="M49.9 110.5h.9zM49.9 110.5h.8z"/>
<path d="M49.9 107h.9zM49.9 107h.9z"/>
<path d="M49.9 107h.9zM49.9 107h.9z"/>
<path d="M49.9 107.5h.9zM49.9 107.5h.8z"/>
<path d="M49.9 110.1h.9zM49.9 110.1h.9z"/>
<path d="M49.9 110.1h.9zM49.9 110.1h.9z"/>
<path d="M49.9 110.1l.9 .1zM49.9 110.1l.9 .1z"/>
<path d="M49.9 110.2h1zM49.9 110.2h1z"/>
<path d="M49.9 110.3h.9zM49.9 110.3h.9z"/>
<path d="M49.9 110.3h.9zM49.9 110.3h.9z"/>
<path d="M49.9 110.3l.9 .1zM49.9 110.3l.9 .1z"/>
<path d="M49.9 110.4h.9zM49.9 110.4h.9z"/>
<path d="M49.9 107l.9 .1zM49.9 107.1h.9z"/>
<path d="M49.9 107.1h.9zM49.9 107.1h.9z"/>
<path d="M49.9 107.1l.9 .1zM49.9 107.1l.9 .1z"/>
<path d="M49.9 107.2h1zM49.9 107.2h1z"/>
<path d="M49.9 107.3h.9zM49.9 107.3h.9z"/>
<path d="M49.9 107.3h.9zM49.9 107.3h.9z"/>
<path d="M49.9 107.3l.9 .1zM49.9 107.3l.9 .1z"/>
<path d="M49.9 107.4l.9 .1v-.1zM49.9 107.4l.9 .1h-.9zM49.9 107.5h.9z"/>
<path d="M49.9 110.2h1zM49.9 110.2l.9 .1z"/>
<path d="M49.9 107.2h1zM49.9 107.2l.9 .1z"/>
<path d="M92.2 115.7h.2zM92.3 115.7h.1z"/>
<path d="M92.3 114.7l.2 .1zM92.3 114.7l.2 .1z"/>
<path d="M92.2 114.8h.3zM92.2 114.8h.3z"/>
<path d="M92.2 114.8h.4zM92.1 114.8h.5z"/>
<path d="M92.2 115.7h.3zM92.2 115.7h.3z"/>
<path d="M92.1 114.8h.5zM92.1 114.8h.5z"/>
<path d="M92.1 115.7h.5zM92.1 115.7h.4z"/>
<path d="M92.1 114.8h.6zM92.1 114.8h.6z"/>
<path d="M92.1 115.6h.5zM92.1 115.6l.5 .1z"/>
<path d="M92.1 114.8h.6zM92.1 114.8h.6z"/>
<path d="M92 114.8l.7 .1zM92 114.8l.7 .1z"/>
<path d="M92 115.6h.7zM92 115.6h.7z"/>
<path d="M92.1 115.6h.6zM92.1 115.6h.5z"/>
<path d="M92 114.9h.7zM92 114.9h.7z"/>
<path d="M92 115.6h.7zM92 115.6h.7z"/>
<path d="M92 114.9l.8 .1zM92 114.9l.8 .1z"/>
<path d="M92 115.5h.7zM92 115.5l.7 .1z"/>
<path d="M91.9 115h.9zM91.9 115h.9z"/>
<path d="M91.9 115h.9zM91.9 115h.9z"/>
<path d="M91.9 115.4l.9 .1zM91.9 115.4l.9 .1z"/>
<path d="M91.9 115.5h.9zM91.9 115.5h.8z"/>
<path d="M91.9 115l.9 .1zM91.9 115l.9 .1z"/>
<path d="M91.8 115.1h1zM91.8 115.1h1z"/>
<path d="M91.8 115.1l1.1 .1zM91.8 115.1l1.1 .1z"/>
<path d="M91.8 115.3h1zM91.8 115.3h1z"/>
<path d="M91.8 115.3l1 .1zM91.8 115.3l1 .1z"/>
<path d="M91.9 115.4h.9zM91.9 115.4h.9z"/>
<path d="M91.8 115.2h1.1zM91.8 115.2h1.1z"/>
<path d="M91.8 115.2l1.1 .1zM91.8 115.2l1.1 .1z"/>
<path d="M91.8 115.3h1.1zM91.8 115.3h1z"/>
<path d="M124.2 102.7h.2zM124.3 102.7h.1z"/>
<path d="M124.3 101.7l.1 .1zM124.3 101.7l.1 .1z"/>
<path d="M124.2 101.8h.3zM124.2 101.8h.3z"/>
<path d="M124.2 101.8h.4zM124.1 101.8h.5z"/>
<path d="M124.2 102.7h.3zM124.2 102.7h.2z"/>
<path d="M124.1 101.8h.5zM124.1 101.8h.5z"/>
<path d="M124.1 101.8h.6zM124.1 101.8h.6z"/>
<path d="M124.1 102.6l.5 .1zM124.1 102.6l.5 .1z"/>
<path d="M124.1 102.7h.5zM124.1 102.7h.4z"/>
<path d="M124.1 101.8h.6zM124.1 101.8h.6z"/>
<path d="M124 101.8l.7 .1zM124 101.8l.7 .1z"/>
<path d="M124 102.6h.7zM124 102.6h.7z"/>
<path d="M124.1 102.6h.6zM124.1 102.6h.5z"/>
<path d="M124 101.9h.7zM124 101.9h.7z"/>
<path d="M124 102.6h.7zM124 102.6h.7z"/>
<path d="M123.9 101.9l.9 .1zM123.9 101.9l.9 .1z"/>
<path d="M123.9 102.5h.8zM123.9 102.5l.8 .1z"/>
<path d="M123.9 102h.9zM123.9 102h.9z"/>
<path d="M123.9 102l.9 .1zM123.9 102l.9 .1z"/>
<path d="M123.9 102.4l.9 .1zM123.9 102.4l.9 .1z"/>
<path d="M123.9 102.5h.9zM123.9 102.5h.8z"/>
<path d="M123.9 102.1h.9zM123.9 102.1h.9z"/>
<path d="M123.9 102.1h.9zM123.9 102.1h.9z"/>
<path d="M123.9 102.1l.9 .1zM123.9 102.1l.9 .1z"/>
<path d="M123.9 102.2h.9zM123.9 102.2h.9z"/>
<path d="M123.9 102.2l.9 .1zM123.9 102.2l.9 .1z"/>
<path d="M123.9 102.3h.9zM123.9 102.3h.9z"/>
<path d="M123.9 102.3h.9zM123.9 102.3h.9z"/>
<path d="M123.9 102.3l.9 .1zM123.9 102.3l.9 .1z"/>
<path d="M123.9 102.4h.9zM123.9 102.4h.9z"/>
</g>
<g fill="none" stroke="#000" stroke-width=".25">
<path d="M39.9 3.2h3v1.8M39.9 6.2h3M42.4 4.2l3.4 2h3M78.9 98.2h3M81.3 99.2l3.6 2h3M81.9 98.2v1.8M103.8 94.2h3v1.8M103.8 97.2h3M106.4 95.2l3.4 2h3M78.9 101.2h3M103.8 108.2h3v1.8M103.8 111.2h3"/>
<path d="M106.4 109.2l3.4 2h3"/>
</g>
<!-- layer: 0 -->
<path d="M3.8 9.2h-.9v2h-1.1M3.8 16.2h-.9v2h-1.1M3.8 72.2h-.9v2h-1.1M3.8 79.2h-.9v2h-1.1M3.8 86.2h-.9v2h-1.1" fill="none" stroke="#000" stroke-width=".3"/>
<g font-size="3.2">
<text x="13.4" y="11.2">ОВ АПВ</text>
<text x="140.9" y="9.1">АПВ: Ввод</text>
<text x="135.6" y="16.9">АПВ: Оперативный</text>
<text x="7.2" y="18.1">Вывод терминала</text>
<text x="143.4" y="19.5">вывод</text>
<text x="2.4" y="25.2">КСВ: Блокировка вкл</text>
<text x="8.4" y="32.2">В: Включен</text>
<text x="9.3" y="39.2">КСВ: РФК</text>
<text x="137.1" y="38.2">АПВ: Готовность</text>
<text x="3.8" y="46.2">ЗАПВ: Запрет АПВ</text>
<text x="3.7" y="53.2">Внешний запрет АПВ</text>
<text x="141" y="49.2">АПВ: Пуск</text>
<text x="4.9" y="58.9">КСВ: В аварийно</text>
<text x="9.6" y="61.5">отключен</text>
<text x="138" y="60.2">АПВ: Включить</text>
<text x="1.7" y="67.2">КС: Разреш.авт.вкл. В</text>
<text x="6.5" y="74.2">АПВ Без контролей</text>
<text x="6.7" y="81.2">АПВ КННш+КОНвв</text>
<text x="6.7" y="88.2">АПВ КОНш+КННвв</text>
<text x="7.9" y="95.2">КННш: Пуск</text>
<text x="138" y="101.8">АПВ: Задержка</text>
<text x="7.5" y="102.2">КОНвв: Пуск</text>
<text x="140.7" y="104.5">включения</text>
<text x="7.9" y="109.2">КОНш: Пуск</text>
<text x="134" y="112.2">АПВ: Включение с КС</text>
<text x="7.6" y="116.2">КННвв: Пуск</text>
</g>
<g font-size="2.5">
<text x="55.1" y="7.1">&amp;</text>
<text x="41.3" y="14.1">1</text>
<text x="55.1" y="16.1">&amp;</text>
<text x="47.1" y="28.1">&amp;</text>
<text x="54.8" y="26.6">T1</text>
<text x="53.7" y="30.1">TON</text>
<text x="66.4" y="36.1">1</text>
<text x="77.2" y="37.1">S</text>
<text x="81.6" y="37.1">Q1</text>
<text x="44.3" y="45.1">1</text>
<text x="76.6" y="43.1">R1</text>
<text x="65.6" y="58.1">TP</text>
<text x="65.7" y="54.6">T4</text>
<text x="77.2" y="59.1">S</text>
<text x="81.6" y="59.1">Q1</text>
<text x="91.7" y="58.1">TON</text>
<text x="92.7" y="54.6">T2</text>
<text x="121.1" y="58.1">&amp;</text>
<text x="65" y="65.6">5мс</text>
<text x="76.6" y="65.1">R1</text>
<text x="90.3" y="65.9">0,1-180с</text>
<text x="107.1" y="60.1">&amp;</text>
<text x="58.1" y="81.1">&amp;</text>
<text x="69.4" y="89.1">1</text>
<text x="58.1" y="91.1">&amp;</text>
<text x="97.3" y="94.1">1</text>
<text x="44.1" y="98.1">&amp;</text>
<text x="116.7" y="101.1">TON</text>
<text x="117.7" y="97.6">Т3</text>
<text x="44.1" y="109.1">&amp;</text>
<text x="58.4" y="112.1">1</text>
<text x="97.1" y="108.1">&amp;</text>
<text x="114.5" y="109.1">60-3600с</text>
</g>
<g font-size="2.4">
<text x="40.8" y="2.1">SGF1</text>
<text x="104.7" y="93.1">SGF3</text>
<text x="79.7" y="97.1">SGF2</text>
</g>
<g font-size="1.7">
<text x="36.9" y="3.8">&quot;0&quot;</text>
<text x="41" y="4.9">0</text>
<text x="36.8" y="7">&quot;1&quot;</text>
<text x="41" y="7.9">1</text>
<text x="100.9" y="94.9">&quot;1&quot;</text>
<text x="104.9" y="95.8">0</text>
<text x="75.9" y="98.8">&quot;0&quot;</text>
<text x="80" y="99.8">0</text>
<text x="104.9" y="98.8">1</text>
<text x="79.9" y="105.8">2</text>
<text x="80" y="102.9">1</text>
<text x="79.9" y="108.8">3</text>
<text x="79.9" y="111.8">4</text>
<text x="100.9" y="108.8">&quot;0&quot;</text>
<text x="104.9" y="109.8">0</text>
<text x="104.9" y="112.8">1</text>
</g>
</svg>
